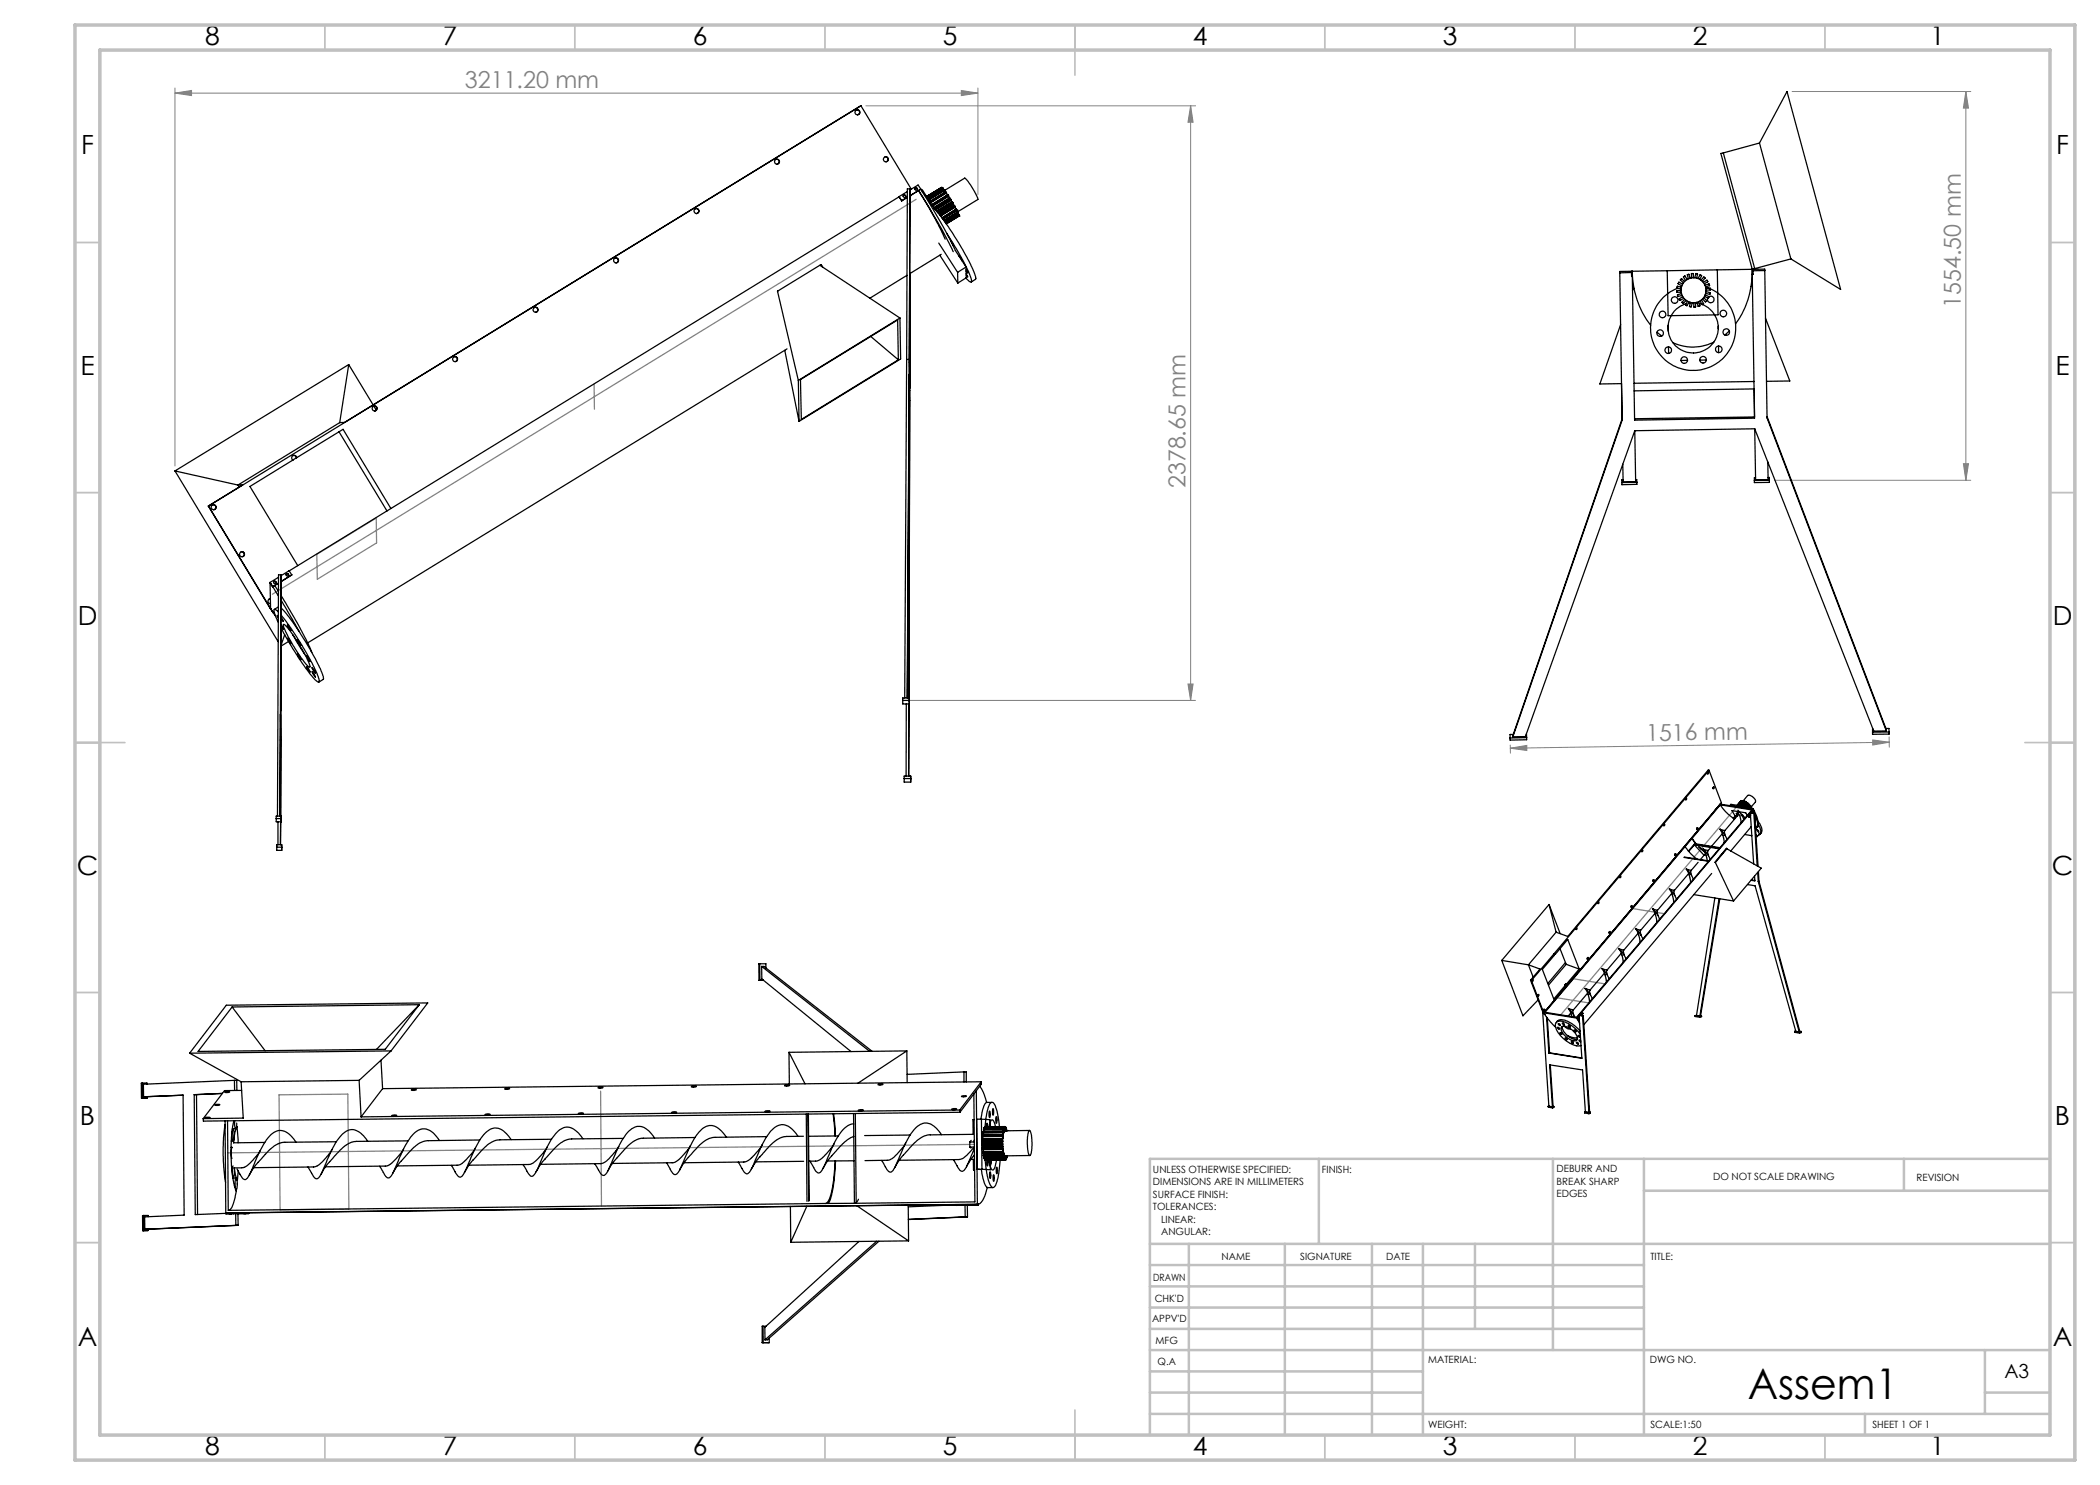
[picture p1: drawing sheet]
<svg xmlns="http://www.w3.org/2000/svg" width="420mm" height="297mm" viewBox="0 0 420 297" stroke-linecap="round" stroke-linejoin="round" font-family="sans-serif">
<g fill="none" stroke="#808080" stroke-width=".2">
<path d="M35 18.6l3.3-.5v1zM35 17.6v75.6M35 18.6h160.6M192.3 18.1l3.3 .5-3.3 .5zM195.6 17.6v21.3M358.4 18.3h35.8M393.2 18.3l.5 3.3h-1zM393.2 18.3v77.8M173.2 21.2h65.9M238.1 21.2v118.9M238.1 21.2l.5 3.2h-1zM354.9 96.1h39.3"/>
<path d="M392.7 92.7h1l-.5 3.4zM237.6 136.8h1l-.5 3.3zM181.5 140.1h57.6M302 149.6l3.4-.5v1zM302 149l.1 1.6M374.5 148l3.4 .4-3.4 .6zM377.8 147.4l.1 2M377.9 148.4l-75.9 1.2"/>
</g>
<g fill="none" stroke="#c0c0c0" stroke-width=".35">
<path d="M65 5v5M115 5v5M165 5v5M215 5v10M265 5v5M315 5v5M365 5v5M15 48.5h5M410 48.5h5M15 98.5h5M410 98.5h5M15 148.5h10"/>
<path d="M405 148.5h10M15 198.5h5M410 198.5h5M15 248.5h5M410 248.5h5M65 287v5M115 287v5M165 287v5M215 282v10M265 287v5M315 287v5M365 287v5"/>
</g>
<g fill="none" stroke="#c0c0c0" stroke-width=".5">
<path d="M263.8 231.8v17M310.6 231.8v38.2M328.8 231.8v55.2M328.8 238.2h81.2M380.8 231.8v6.4M410 231.8h-180v55.2M230 248.8h180M230 257.3h98.8M230 253h98.8M237.8 248.8v38.2M257 248.8v38.2M274.4 248.8v38.2"/>
<path d="M284.6 248.8v38.2M295 248.8v17M230 265.8h98.8M230 261.5h98.8M230 278.5h54.6M230 274.3h54.6M230 270h180M397 278.5h13M397 270v12.8M230 282.8h180M373 282.8v4.2"/>
</g>
<path d="M15 5h400v287h-400zM20 10h390v277h-390z" fill="none" stroke="#c0c0c0" stroke-width=".7"/>
<path d="M183.2 39.9l-128.7 78.9M118.8 76.9l.1 4.9M63.4 110.9l11.8-7.3 .1 5-11.8 7.2zM347.2 161.5l-35 41.4M314.7 195.8l6.3 1-3.2 3.8-6.4-1zM326.5 181.7l6.3 1M55.8 219l13.8-.2 .2 23-13.8 .2zM120.1 218.2l.2 23M194.9 228.9l-149.4 1.7" fill="none" stroke="#808080" stroke-width=".25"/>
<g fill="#808080">
<path d="M35 18.6l3.3-.5v1zM192.3 18.1l3.3 .5-3.3 .5z"/>
<path d="M302 149.6l3.4-.5v1zM374.5 148l3.4 .4-3.4 .6z"/>
<path d="M237.6 136.8h1l-.5 3.3zM238.1 21.2l.5 3.2h-1z"/>
<path d="M393.2 18.3l.5 3.3h-1zM392.7 92.7h1l-.5 3.4z"/>
</g>
<g fill="none" stroke="#000" stroke-width=".25">
<path d="M155.4 31.9a.5 .5 0 0 1 .4 .4 .5 .5 0 0 1-.4 .5M171.4 22a.49 .49 0 0 1 .5 .5 .49 .49 0 0 1-.4 .5M172.2 21.2l10 16.6M172.2 21.2l-130.5 80M172.2 21.2l-103.3 63.3h-1M177.1 31.4a.49 .49 0 0 1 .5 .4 .49 .49 0 0 1-.4 .5M179.8 39.4l-122 74.8M179.8 39.3l.5 .9M179.8 39.3v.1M180.7 39.3l.2-.3 .3 .3M181.5 38.3l-1.7 1M181.5 39.4l-1.2 .8"/>
<path d="M182 39.2h.1M182 37.8l-.6 101.8M182 37.8v1.4M182 37.8h-.5l-.6 101.8M183 37.8l.2-.2 .3 .2M184.1 37.8l5.3 8.9M184.1 37.8l-.5-.8-1.6 1M184.1 37.8l-2.1 1.4M184.1 37.8h.1M184.3 38.1l.2-.1 2.4 3.8M188.2 37.5h.1M188.2 37.5l-2.9 1.8"/>
<path d="M188.3 37.5h.1M188.3 37.5l-3 1.8M188.4 37.5v.1M188.4 37.5l-3.1 1.9M188.5 37.6h.1M188.5 37.6l-3.1 1.9M188.5 37.6l.1 .1M188.6 37.7h.1M188.6 37.7l-3.1 1.8M188.6 37.7l.1 .2M188.6 37.7l-3.1 1.9M188.8 37.9h.1"/>
<path d="M188.8 37.9l-3.2 1.9M188.8 37.9l.1 .1M188.9 38v.1M188.9 38l-3.2 1.9M188.9 38.1l4-2.5 1.2 1.4 1 1.7 .5 1.2-4.1 2.5M188.9 38.1l.2 .3M188.9 38.1l-3.1 1.9M189.2 38.4l-3.3 1.9M189.2 38.4l.1 .1M189.2 38.4l-3.2 1.9M189.3 38.5v.1M189.3 38.5l-3.2 2"/>
<path d="M189.3 38.6l.2 .4M189.3 38.6l-3.2 1.9M189.6 39l-3.2 1.9M189.6 39l.1 .2M189.6 39l-3.2 2M189.7 39.2h.1M189.7 39.2l.2 .4-3.2 1.9M189.7 39.2l-3.2 2M189.7 39.2l-3.2 1.9M190 39.7l-3.2 1.9M190 39.7l.2 .2M190 39.7l-3.2 2"/>
<path d="M190.2 39.9h.1M190.2 39.9l-3.2 2M190.2 39.9v.2l-3.1 1.9M344.7 30.6l-.5 .1 6.2 23.2M344.7 30.6l6.2 23.1M351.9 28.6l5.5-10.3 10.7 39.6-9.9-6.1M351.9 28.6l6.3 23.2M351.9 28.6l-7.2 2M123.2 51.6a.51 .51 0 0 1 .4 .5 .51 .51 0 0 1-.4 .5M139.2 41.7a.52 .52 0 0 1 .5 .5 .52 .52 0 0 1-.4 .5M155.5 58.2v.1M155.5 58.2l4.2 17.9"/>
<path d="M155.5 58.2l8.5-5.1 16 10.5M164 53.1l.3-.2 .2 .5M164.2 53l.2 .3M180.3 40.1v.1M181.4 55.1l-7.4 4.6M186.9 41.8l1.4 1.7 2.2 3.1 2 3.3 1.7 3.3a4.7 4.7 0 0 1 .9 2.7l-.9 .5M187.7 48.6l3.8 5.9M188 51l3.6 5.6M188.2 50.9l-6.3 3.8M189 47.8l-1.9-4-3.4-5.7 4.4 7.3 2.5 4.9M189.4 46.7l.7 1.5M189.4 46.7l2.2 3.7 1.9 3.5a4.2 4.2 0 0 1 .7 2.5l-.5-.2-.5-.6"/>
<path d="M190.1 48.2l.5 .8M190.5 40.4h.1M190.5 40.4l-3.2 1.8M190.5 40.4l-3.1 1.9M190.5 40.4l.1 .2M190.6 49l.5 1.1 2.1 3.3M190.6 40.6v.1M190.6 40.7l-3 1.9M190.6 40.6l-3 1.9M190.9 41.1v.1M190.9 41.1l-.2-.2-3 1.8M190.9 41.1l-3 1.8"/>
<path d="M190.9 41.2l.1 .2M190.9 41.2l-2.9 1.8M191 41.4l.2 .4M191 41.4h.1M191.1 41.4l-3 1.8M191.2 41.8h.1M191.2 41.8l-2.8 1.8M191.3 41.8l.1 .2M191.3 41.8l-2.9 1.8M191.3 42.1l.2 .3M191.4 42h.1M191.4 42l-2.8 1.8"/>
<path d="M191.5 42.4h.1M191.5 54.5l.1 2.1M191.5 42.4l-2.7 1.7M191.6 42.4v.2M191.6 42.4l-2.8 1.7M191.6 42.6l.1 .2M191.6 42.6h.1M191.7 42.6l-2.8 1.7M191.7 42.8v.1M191.7 42.8l-2.7 1.6M191.7 51.1l.7 1.1M191.7 42.9l.1 .1"/>
<path d="M191.7 43l.1 .1M191.7 42.9l-2.6 1.6M191.8 43.1h.1M191.8 43l-2.6 1.6M191.8 43l-2.7 1.6M191.8 43.1l-2.6 1.6M191.8 43.2h.1M191.8 43.1l-2.5 1.7 2.5-1.6M191.8 43.1v.1M193.2 54.7l.3 .7-.2-.4M193.2 53.9l.3 .7-.3-.4M193.2 53.4l-1.7 1.1"/>
<path d="M193.2 53.4l.1 2.2-1.7 1M324 54.6l.4 29.5-21.8 63.3M326.3 54.3h-2.3v.3M326.3 54.3v.9h.2M326.3 54.3h.2M326.3 54.5l-2.3 .1M326.5 54.3a17.8 17.8 0 0 0 3.6 10.7M326.5 54.3v.9M326.8 57.7h-.1l-.2 .4M333.4 54.1l-6.9 .2M335.5 57.6a8.5 8.5 0 0 0-3.7 13 8.5 8.5 0 0 0 13.5 .3 8.5 8.5 0 0 0-3.2-13.1M336.2 58.1h-.8v.4h.8"/>
<path d="M336.3 57.4l-.8-.1-.1 .2 .8 .3M336.3 58.7l-.8 .2 .1 .4 .8-.2M336.3 57.4h-.1M336.5 56.8l-.7-.4-.2 .3 .8 .5M336.6 59.3l-.8 .5 .2 .3 .8-.4M336.9 56.3l-.6-.6-.2 .2 .6 .7M337 59.9l-.6 .5 .2 .3 .7-.6M337.4 55.9l-.4-.7-.3 .1 .4 .8M338 55.7l-.2-.8h-.3l.2 .9M338.7 55.6v-.9h-.4v.9M338.9 55.6l.3-.9 .3 .1-.2 .8M339.6 55.7l.5-.7 .2 .2-.4 .7"/>
<path d="M340.2 56l.6-.6 .2 .3-.6 .6M340.6 56.5l.8-.4 .2 .2-.7 .5M340.7 59.5l.6 .7-.2 .2-.6-.6M340.9 59.3l.7 .4 .2-.4M341 57l.8-.2 .1 .3-.8 .3M341 58.9l.8 .4M341.1 57.4l.7 .2M341.2 57.6h.9v.4h-.9M341.2 58.3l.9 .3-.2 .3-.8-.2M341.8 59.4a.66 .66 0 0 1 1 .3 .66 .66 0 0 1-.6 .8 .66 .66 0 0 1-.6-.8M343.5 54l.1 9-10 .1-.2-9M343.5 54l-10.1 .1"/>
<path d="M350.2 57.3h.3M350.4 53.9a17.6 17.6 0 0 1-3.3 10.9M350.4 53.9l-6.9 .1M350.4 53.9h.2M350.4 53.9v1M350.4 54.9l.5 28.7-24 .4-.4-28.8M350.6 53.9v1h-.2M350.6 53.9l2.4-.1v.3M350.9 53.7l-.5 .2M353 54.1h-2.4M353 54.1l.4 29.5 23.9 62.6M358.2 51.8l-7.3 1.9"/>
<path d="M69.7 72.9l-34.7 21.3M69.7 72.9l-1.8 11.6M69.7 72.9l4.9 8.1M91 71.3a.5 .5 0 0 1 .4 .5 .5 .5 0 0 1-.4 .5M107.1 61.5a.49 .49 0 0 1 .5 .4 .49 .49 0 0 1-.5 .5M157 70.1l2.8 14.2M157.4 69.8l-95.9 58.8M159.7 76.1l.1 8.2M160.1 75.9l19.4-11.9 .2 8-19.4 11.9zM174.2 67.3l5.5 4.7M180 63.6l.1 8.2-20.3 12.5M180 63.6l-20.3 12.5"/>
<path d="M181.3 71.9h.6M181.9 72.4l.1 5.2 .1-22.9-.2 86.1h-1.3v-1.2h1.3M181.9 74.9v5.1h-.1M324.1 64.9l-4.1 11.9 4.3-.1 .1 7.1-21.8 63.6M326.8 78.2l24-.4 .1 5.6-24 .3M331.4 66.4l1 .8M333.6 65l.1 1.2M333.7 69.4v1.3M337.2 60.7a5 5 0 0 0-2.8 7.7 5 5 0 0 0 8.1 .3 5 5 0 0 0-2-7.8M337.5 60.3l-.4 .7 .3 .1 .4-.7M337.5 72.1h-1.3M338.1 60.6h-.4"/>
<path d="M338.1 60.5l-.2 .8 .3 .1 .3-.9 .1 .1M338.7 60.6l.1 .8h.3v-.9l.3 .1M339.7 60.3l.2 .9-.3 .1-.2-.8M339.8 60.7l.6 .2M340 60.2l.4 .7M340.3 60l.4 .7-.2 .2M340.4 60.9h.1M341.3 72h-1.3M342.8 68.4a9.3 9.3 0 0 1-8.2 .1M343.6 65.2v.6M343.7 69.2v1.3M345.9 66.2l-.9 .8"/>
<path d="M350.8 76.3l-24 .4M353.1 63.6l4.9 12.6-4.7 .1M35 94.2l20.6 34.1M35 94.2l12.6 2.8M47.6 97h.9l-6.8 4.2M47.6 97l.2 .4M58.8 91.1l.3 .1 .2 .4M59.3 91.6l-.7 .4M59.3 91.5a.5 .5 0 0 0-.7-.4 .5 .5 0 0 0 0 .9l-8.6 5.3 9.5 15.8M59.3 91.5l9.3-5.6 9.6 15.8M59.3 91.5v.1M67.8 86.4l9.6 15.8"/>
<path d="M67.9 84.5l-20.3 12.5M74.8 81.2l.4 .8M74.9 81.2a.5 .5 0 0 1 .5 .5 .5 .5 0 0 1-.5 .5M324.6 96h-.3l.1 .5M327 86.1l-21.9 61.2-2.5 .1M327 86.1l.1 10.2-2.5 .1v-3.6M327.1 95.9h.2l.1 .5M327.4 96.4l-3 .1M327.4 96.4v.5h-3v-.4M350.9 85.8l23.9 60.4h2.5M350.9 85.8l-23.9 .3M350.9 85.8l.2 10.2 2.5-.1v-3.5"/>
<path d="M353.4 83.3l23.9 62.6v.3M353.6 95.5h.3v1h-3v-.9h.2M353.9 96.1h-3M41.7 101.2h.1M41.7 101.2l12.4 20.5M42.7 101a.49 .49 0 0 1 .5 .4 .49 .49 0 0 1-.5 .5M48.4 110.3a.49 .49 0 0 1 .5 .5 .49 .49 0 0 1-.5 .5M54 116.5l1.7 2.7M54 116.5l.1 5.2M54 116.5l.5 .8M54 116.5h.1M54 119.7h.1a.51 .51 0 0 0-.5 .5 .51 .51 0 0 0 .5 .6"/>
<path d="M54.5 117.3v.1M55 117.1l.7 1.1M55.2 116.5a.25 .25 0 0 0-.3-.2 .25 .25 0 0 0-.2 .2M55.7 116.6l-1.2 .7M55.7 116.7l-1.2 .7M55.7 115.5l-1.7 1M56.2 119.1l3.8 6.5 2.4 4.9M56.2 115h-.5l-.2 48.2M56.2 115l-.2 48.2 .1-20.4 .1 5.2M56.2 115v1.3l2.1-1.3M57.2 115l.2-.2 .3 .2M58.3 115l-.5-.8-1.6 .9"/>
<path d="M58.3 115h.1M54.1 121.7l1 1.6M54.1 121.7l.5 .8M54.1 121.7l.5 .9M54.6 122.5h.1M54.6 122.6h.1M54.6 122.5v.1M55.7 122.4l-.8-.5a3.4 3.4 0 0 0 .7 2.4v.2M55.7 123.3l-.3-.2 .3 .5M55.7 121.4l-.8 .5M56.1 137l.1 5.1M56.2 121.6l1.6 1.8 2 2.9"/>
<path d="M56.2 122.9l1.6 2.2 2.6 4 2.5 4.6a4.7 4.7 0 0 1 .9 2.7 4.2 4.2 0 0 1-2-1.9l-3.2-4.6-2.4-4.4M56.2 124.9l.5 .9-.5-.7M56.2 123.4l.5 .9-.5-.7M56.2 120l3.6 6.3M56.3 125.7l-.2 37.5 .1-15.2M56.7 124.9a7.3 7.3 0 0 1 2.4 2.8l2.1 3.7 .6 1.1 .2 .9a3.3 3.3 0 0 1-1.6-1.7l-2.8-4.3-.8-1.9zM56.9 126.9l-.6 2M57.5 125l.7 1.1zM57.5 127.6l.7 1.1zM57.7 128.3l-1.4 .9M58.6 126.9l2.4 3.9M59.4 127.9l.7 1.2z"/>
<path d="M59.5 130.8l.5 .6 .2 .5zM59.8 126.3l2.2 3.6 1.8 3.3a4.8 4.8 0 0 1 .8 2.7l-.8 .5M61.3 131.1l.7 1.2zM61.3 133.3l.7 1.1zM62.4 133.5l.7 1.1zM62.4 134.3l.7 1.1zM56.1 148h.1M180.6 140.1h1.3M180.8 155.2h1.3v1.2h-1.3zM180.8 155.7h1.3M181.3 140.8l-.1 14.4M181.7 155.2l.1-14.4v14.4"/>
<path d="M302.6 146.9h-.6v1.1h3.3v-.5M305.3 146.8v.7M305.3 147.5l-3.3 .1M337.2 159.7l-.1 .2M341.6 154.5l-.1 .2M341.8 154.1l2.5 6.4-35.5 42.1M341.8 154.1l-35.5 42M341.8 154.1l-.2-.1-28.1 33.3-2.3-.9M342.7 157.4l-.1 .3M374.5 145.7v1.2l3.3-.1v-.4M377.2 145.7h.6v.7M377.8 146.4h-3.3"/>
<path d="M55.2 163.2h1v1.2h-1zM55.2 163.7h1M55.4 168.9h.9v1.2h-.9zM55.4 169.4h.9M55.6 164.4v4.5M56.1 164.4v4.5M324 175.2l-.1 .3M328.4 170l-.1 .3M330.7 176l-.1 .2M332.8 164.8l-.1 .3M333.9 177.8l.6 1.1 .3 1.6M333.9 177.8l1 .2"/>
<path d="M333.9 177.8l.9 1.1 .5 .9M334.4 178.7l-3 3.5 .2 .9M335.1 170.8l-.1 .2M336.8 171.5l4.9 .8M336.9 171.4l4.9 .8M337 169.3l1.3 1.6 1.1 .9M337.3 173.8l.5 1 .3 1.7M337.3 173.8l.9 .3M337.3 173.8l.8 .9 .6 1.2M337.7 174.7l-2.9 3.4 .2 1M338.4 167.7l.9 1.1M338.4 167.7l-1.4 1.6"/>
<path d="M338.4 167.7l.6 1M338.8 178.9l7.9 1.3M338.8 168.9l.1 .1M338.9 169l1.9 2.1M338.9 169l4.9 .8M338.9 168.8l5 .8M338.9 169l-1.2 1.3M338.9 168.7l5.1 .8M339 168.7l.1 .1M339 168.7l-1.3 1.5M339.4 165.6l-.1 .2M339.6 172.5l-1.5 1.7 .2 .9"/>
<path d="M339.7 169.4l1.3 1M339.9 169.4l1 .8M340.6 169.8l.5 .9 .4 1.4M340.6 169.8l1 .3M340.6 169.8l.9 1 .6 1.1M341.1 170.7l-1 1.2M342.1 169.6l-.6 .7 .2 .8M342.3 174.7l-25.5 30.3M343 172.5h.1M343 179.6l-3.7 23.5 .7 .1M343.1 172.5l3.6 7.7M343.8 179.7l-3.8 23.5"/>
<path d="M344 179.8l-3.9 23.4M344 165.8l.6 1.1 .2 1.7M344 165.8l1 .3M344 165.8l.8 1 .6 1.1M344 160.8l-.1 .2M344 160.8l6.7 1.1M344 160.8l-1 1.3M344.1 161l.8 1.2 1.8 1.5M344.1 161l-5.7 6.7M344.1 161l6.3 1-35.1 41.5-6.3-1 28-33.2M344.5 166.7l-2.2 2.6M345.2 169.8l-2.2 2.6"/>
<path d="M345.3 169.8h.1M345.4 169.8l-2.3 2.7M345.4 169.8l6.8 3.8-5.5 6.6M345.4 169.8l-.1-.2-1.3 1.7M346.2 160.9l2.7 .4-.2 .3-2.7-.5zM346.7 163.6l.2 .3M346.7 163.6l.4 .1M347 163.2l.4 .1M347 163.2l-.3 .4M347.3 162.7l.2 .5-2.6 3 .2 .9M347.3 162.7l.3-.4-1.2-.2 .6 1.1M347.3 162.7l.3 .1"/>
<path d="M347.6 162.8l.2 .4M347.6 162l.8 1.2 .4 .7M347.8 162.5l-.2 .3M347.9 163l.3 1.6M348 162.4l1.1 .2 .4 .5M348.1 160.3h.1M348.1 160.3l-.6 .7M348.2 160.2h.1M348.2 160.2l-.7 .8 .8-.8M348.3 160.2h.1M348.3 162.8l.1 .3M348.3 160.2l-.7 .9"/>
<path d="M348.4 160.2h.1M348.4 163.1h.1M348.4 163.1v.1M348.4 163.1l.6 .5M348.4 160.2l-.8 .9M348.6 160.2h.1M348.6 160.2l-.8 .9M348.7 160.2l1-1.2 .3 .1 .7 .4a.86 .86 0 0 1 .4 .9l-1 1.1M348.7 160.2h.1M348.7 160.2l.1 .1M348.7 160.2l-.8 .9 .8-.9M348.8 160.2h.1"/>
<path d="M348.8 160.2l-.7 .9M348.8 160.2l.1 .1M348.9 160.3h.1M348.9 160.3l-.7 .8M348.9 161.3l.2 .3M348.9 166.9l1.5 .2M348.9 163.5h.2M348.9 160.3l.1 .2M348.9 160.3l-.7 .9M349.1 160.4h.1M349.1 160.4l-.7 .8M349.2 160.4h.1"/>
<path d="M349.2 160.4l-.5 .9M349.2 160.4l-.7 .8M349.4 160.5h.1M349.4 160.5l-.6 .8M349.4 160.5l.1 .1M349.5 160.6v.1M349.5 160.7l-.5 .6M349.5 176.9l1.5 .3 8.2 29.1M349.5 160.6l-.6 .7M349.5 160.7l-.6 .6M349.5 160.9l.1-.1-.6 .6zM349.6 163.1l.2 .3"/>
<path d="M349.6 163.1h.1M349.6 160.8h.1M349.7 160.8v.1M349.7 160.8l-.6 .7M349.7 160.9h.1M349.7 160.9l-.6 .7M349.9 161h.1M349.9 161l-.7 .6M349.9 161l.1 .1M349.9 161.3h.2M349.9 161l-.5 .7M349.9 161l-.6 .7"/>
<path d="M350 161.1h.1M350 162.9l-.1 .2M350 161.1l-.5 .6M350.1 161.3h.1M350.1 161.5h.1M350.1 161.3l-.4 .4M350.1 161.3v.1M350.1 163.1l.6 9.7M350.1 162.6v.4l-.3 .4M350.1 162.6l.7 .1M350.1 162.6h.8M350.1 162.6l-.5 .5"/>
<path d="M350.1 161.4h.1M350.1 161.4l-.3 .3M350.2 161.5h.1M350.2 161.7h.1M350.2 161.5l-.2 .2M350.2 161.5v.1M350.2 161.5l-.2 .3M350.2 161.6h.1M350.2 161.6l-.1 .2M350.2 161.7v.1M350.3 165.4l-4.2 4.8M350.3 176l.6 .1"/>
<path d="M350.6 162.1v.2M350.7 161.9l-35.4 41.7M350.7 161.9l-1.1 1.2M350.7 161.9h.1M350.7 161.9l-.6 .7M350.7 161.9l.2 .3-.4 .4M350.7 162.3l.2 .3zM350.8 162.7l.6 10.5M350.8 162.2l.6 1.2 .2 .9v.5M350.9 162.7a1.89 1.89 0 0 1 .1 1.7M350.9 162.7l.4 .9a1.86 1.86 0 0 1-.2 2.1M350.9 175.3l.1 .9-.8-.1"/>
<path d="M350.9 162.6l-.1 .1M350.9 162.6l.7 10.7M351.2 165.6l.7 1.2-.5 .5M351.2 166.9l.2 .4M351.2 167.3h.2M351.4 166a.21 .21 0 0 1 .3 .1 .21 .21 0 0 1-.1 .2M351.4 165.4l-.2 .2M351.5 165.2l-.1 .2M351.5 165.2l.1 .2h-.2M351.5 174.5l.1 1.8M351.6 164.8l-.1 .4M351.6 164.8l.2 .3a1.39 1.39 0 0 1 0 1.9l-.2 .1"/>
<path d="M351.6 164.2l.3 .5a1.86 1.86 0 0 1 .3 1.9l-.2 .3M351.6 176.3l8.2 30.1M351.7 174.3l.1 1.9M351.8 176.2l-.2 .1M351.8 176.2l8.2 30.1-.2 .1M151.9 192.8l.1 3.2M152 196h.6l-.8 .1M152 196l-.2 .1M152.3 193.3l.1 2.5 17.8 14.5M152.3 193.3l21.7 17M152.3 193.3h.5l21.6 17M153.2 193.6v-.8h-1.4v3.3"/>
<path d="M300.4 192.1l4.2 11.1 3-3.2M300.4 192.1l5.3 .9M305.7 193l.9 2.4M305.7 193l2.3 .8-1.9 2.2M306.1 196l.2 .1M306.1 196l2.5 6.5 .2 .1M306.3 196.1l2.5 6.5M306.5 196l-.1 .2M307.6 198.9l-.1 .3M309.8 180.9l-9.4 11.2M309.8 180.9l1.4 5.5M309.8 180.9l2.2 5.8"/>
<path d="M310.9 190.8h.1M310.9 190.8l.1 .1M310.9 190.8l-.1 .1M311 190.9a.16 .16 0 0 0-.2-.1 .16 .16 0 0 0 0 .3l-2.3 2.8 2.3 5.9 2.3-2.8M311 190.9l2.5-3 2.3 5.9M311.2 186.4l-5.5 6.6M312 189.7l1.2 3.2M312.9 197h.2M313.1 192.5l-3.5 4.2M313.2 196.7l-.3 .3M313.2 196.7l.1 .1M313.2 192.9l2.6 .9"/>
<path d="M313.2 192.9l-3.5 4.1M313.3 196.8l-.2 .2M315.2 185.6v.2M315.8 193.8l-2.5 3M317 197.7l1.1 .3M317.5 191.5l-.1 .3M317.5 198.6l-2.9 3.5 .1 .9M318.5 199.8l-.6-1.1-.9-1 .6 1.1 .3 1.6M319.7 180.4l-.2 .3M320.4 193.7l1 .3M320.9 194.6l-3 3.5 .2 .9M321 195l-.6-1.3 .9 1 .5 1.1"/>
<path d="M321 194.9l.3 1.5M321.9 186.3l-.1 .3M323.8 189.7l1 .3M324.3 190.6l-3 3.5 .2 .9M325.2 191.8l-.7-1.3-.7-.8 .5 1.1 .3 1.6M326.3 181.1l-.1 .3M326.3 181.1a.17 .17 0 0 1 .1 .2 .17 .17 0 0 1-.2 .1zM327.1 185.8l.6 1.1 .3 1.6M327.1 185.8l.9 1 .6 1M327.2 185.7l1 .3M327.6 186.7l-2.9 3.4 .1 1M330.5 181.8l.6 1 .3 1.7"/>
<path d="M330.5 181.8l1 .2M330.5 181.8l1 1.1 .4 .9M331 182.7l-3 3.5 .2 .9M28.5 216.6h-.2v3M28.5 216.6v3M28.5 219.6h-.2M28.5 219.6h.9M28.5 216.6h.9v.2M28.7 219.4l7.9-.4 .2 24-7.9 .4 .1 2.4M28.7 219.4h.5M29.4 219.6h-1.1M29.4 219.4v.2"/>
<path d="M37.9 210.6l10.3 5.8M38.8 218.9h.5l.2 24M38.8 218.9l.3 24 6.1-.2M44.5 218.7l-5.7 .2M44.9 218.4l.7-.1 .3 .1-.3 .1zM46.4 201.4l6.6 8.7M46.9 216.1v2M46.9 216.1l-18.2 .7v2.6M46.9 216.1h.4l.1 2M48.2 216.4l.4 7.2-8 .1M48.3 218.1h-3.4l-4.3 5.6M71.8 216.1l-23.6 .3"/>
<path d="M71.8 216.1l.4 7.3M76.2 212.1l.3 5.6M76.5 217.7l-4.3 5.7M78.2 210.2l7.3-9.6-40.2 .4-7.4 9.6M78.2 210.2l-40.3 .4M78.2 210.2l-6.4 5.9M82.3 218l.4-.2 .6 .1-.4 .2zM83.9 200.9l-6.9 9-37.4 .4 6.8-8.9M83.9 200.9l-37.5 .5M83.9 200.9l-8.6 9M101 217.7h.9l-.4 .2-.5-.1zM119.6 217.5l.9-.1a.74 .74 0 0 1-.9 .2z"/>
<path d="M138.3 217.3l.9-.1a.74 .74 0 0 1-.9 .2zM157 217.1h.9l-.6 .1zM157.8 210.5l3.2 6.3M157.8 210.5l.1 6.3M175.6 216.9l1-.1-.3 .2zM181.4 210.2l-9.8 6.4M181.4 210.2v6.3M181.4 210.2l-23.6 .3M192.3 219.2h1l-.3 .2zM192.8 214.4l-11.4 .5M192.8 214.4v2M192.8 214.4h.5v2"/>
<path d="M194.8 218.8l.2 21.6-24.1 .3M195.3 218.2l.2 22.7M195.9 217.3a7.1 7.1 0 0 1 1.4 3.2M196.3 216.4l-119.8 1.3M196.3 216.4l-4.4 5.6M196.3 216.4v.4l-4.3 5.7M308.5 202.4l1.3 18.9 .7 .1M308.7 202.6h.1M308.7 202h.1M308.7 202.6l.2 .3M308.8 202.6l.9 1.3 1.4 1.5M308.8 201.9l-.1 .2"/>
<path d="M308.8 201.9h.1M308.8 202.6l6.5 1M308.8 202.6l.1 .3M308.9 202.5l-.1 .1M308.9 202.8v.1M309.3 203.4l.5 7.2M309.5 203.6l.4 7M309.9 210.6h-.1M309.9 210.6l6.5 1M310.1 213l.5 8.3M311.3 204.5l.2-.3a2.44 2.44 0 0 1 2.7 .4l.9 .7 .9 .9M311.5 205.5h.1a.19 .19 0 0 1 .2 .1 .19 .19 0 0 1-.1 .2z"/>
<path d="M311.6 204.7h.2a.19 .19 0 0 1 .2 .2 .19 .19 0 0 1-.1 .2zM312 206.5h.1a.21 .21 0 0 1 .2 .1 .21 .21 0 0 1 0 .3l-.3-.2zM312.3 205.5a1.66 1.66 0 0 1 2.1 .4l.6 .7a1.15 1.15 0 0 1 .3 1.5 2.66 2.66 0 0 1-2.7-1.4 1.23 1.23 0 0 1-.3-1.2zM312.5 204.6h.1a.18 .18 0 0 1 .2 .1 .18 .18 0 0 1-.1 .2zM312.5 205.3l.2 .9 .8 .9M312.8 205.2l.8 .6h.5M313 207.6h.2a.18 .18 0 0 1 .2 .1 .18 .18 0 0 1-.1 .2zM313.5 207.1a3 3 0 0 0 2 .4M313.5 207.1l.5 .4a1.69 1.69 0 0 0 1.5 .4M313.7 205.1h.1a.18 .18 0 0 1 .2 .1 .18 .18 0 0 1-.1 .2zM313.7 201.7l.4 .6 .3 1M313.7 201.7l1 .3"/>
<path d="M313.7 201.7l.8 .9 .5 .8M314.1 202.6l-.4 .6M314.3 208.3a.23 .23 0 0 1 .3 .1 .23 .23 0 0 1-.1 .3zM314.8 206h.2a.19 .19 0 0 1 .2 .1 .19 .19 0 0 1-.1 .2zM315.3 208.5h.1a.18 .18 0 0 1 .3 .1 .18 .18 0 0 1-.2 .2zM315.3 203.6l.6 1.1M315.3 203.6l.3 .3M315.5 203.9h.1M315.6 207.1l.5 .2a.24 .24 0 0 1-.4 .1 .24 .24 0 0 1-.1-.3zM315.7 203.8l.2 .5M315.7 203.4l-.1 .3M315.8 203.1l.7 .1"/>
<path d="M315.8 203.1l.9 .1M315.8 203.6l.6 8.1-6.6-1.1M315.8 203.1l.1 .4-.3 .4M315.8 203.1l-.5 .5M316.1 206.9l-1.6-1.6-1.1-.7a1.77 1.77 0 0 0-2.3 0 3.1 3.1 0 0 0 1.4 2.9l.8 .7 .9 .5a2.44 2.44 0 0 0 2 .4M316.2 208.2l-.1-.1a.17 .17 0 0 0-.2-.2 .17 .17 0 0 0-.1 .2 .17 .17 0 0 0 .1 .2l.3 .1M316.3 202.6v.2M316.4 202.4l-1.1 1.2M316.4 202.4l-.6 .7M316.4 202.4l.2 .3-.3 .4M316.5 203.2l1.3 19.3M316.7 203.2h-.2"/>
<path d="M316.7 203.2l1.2 19.3h-.1M339 203.1l.9 .2M339 203.1v.2l.9 .1M339.3 203.1h-.3M339.9 203.3v.1M340.1 203.2h-.1M340.1 203.1l.2 .1M340.3 203.2l-.4 .1M340.3 203.2v.1l-.4 .1M359 206.3v.2l.9 .1M359 206.3l.9 .1M359.1 206.2l-.1 .1"/>
<path d="M359.2 206.3l.6 .1M359.9 206.4v.2M360 206.3h.3M360.3 206.3l-.4 .1M360.3 206.3v.2l-.4 .1M41 223.6l1-.1-.3 .2zM43 221l1-.1-.3 .2zM45 224.9l-.3 2.7-.1 3.4 .1 2.3 .4 3.2M45 224.2l.2 18.4M45.5 224.2l.1 17.9 125.3-1.4M46.2 229.5h.2l-.2 .5 .2 1.7M46.2 228.2h.4"/>
<path d="M46.5 225.9h.1M46.5 225.8h.6M46.5 225.9l.2 .2 .1 .9-.2 1.2a3.3 3.3 0 0 1-.1-2.3zM46.5 235.4h.2M46.6 235.6h.6M46.6 233.2l-.1 1.3 .2 .9 .2-.6-.1-1.2M46.8 224.2l-.5 3.3v5.2a16.8 16.8 0 0 0 .9 5.5 6.8 6.8 0 0 1-1.3 3.8l-.2 .1M46.8 233.6l.3 1.3 .4 1.2M46.9 224.2v.1a1.98 1.98 0 0 0 .3 1.5l.1-1.2M47.1 237.9h.1M47.2 235.7v-.1a2.78 2.78 0 0 1 0 2.3l-.2-.8zM47.3 225.4h.1"/>
<path d="M47.4 225.4l.2 3.2M47.4 225.4a7 7 0 0 0-.7 3.2M47.4 236.1h.1M47.6 234.2l-.1 1.9M52 230.1l-.4 .8-.9 1-1.4 1.3-.7 .3-1.8 .1M53 228.5l-6.2 .1M59.2 228.4a4.2 4.2 0 0 0-3.3-2.3 4.6 4.6 0 0 0-3.1 2.6l-1 2a24.2 24.2 0 0 1-2.4 5 .63 .63 0 0 1-.7 .2 .63 .63 0 0 1-.4-.6l-.9-1.5M65.8 230.9l-1.9 2-1.1 .5-12 .1M66.4 229.9l-.6 1M67.3 228.3l-10.6 .2-.8 .1-1 .6-1.3 1.1-2.6 2.8-1.2 1.9M73.6 228.3a3.9 3.9 0 0 0-3.6-2.3 6.4 6.4 0 0 0-3.4 3.6l-.6 1.2a21.3 21.3 0 0 1-2.4 4.9 .65 .65 0 0 1-.9-.5l-1.1-1.8M78.4 223.1h.9l-.3 .1h-.5z"/>
<path d="M80.7 229.8l-.5 .9-1.8 1.9-1 .6-12.3 .2M81.6 228.2l-10.4 .1-.9 .2-1.3 .7-1.1 1-2.5 2.7-1.2 2M87.9 228.1l-.1-.1a3.9 3.9 0 0 0-3.3-2.2 4.9 4.9 0 0 0-3.1 2.7l-1.2 2.5a17.6 17.6 0 0 1-2.3 4.5 1.21 1.21 0 0 1-1.2-1l-.7-1.2M95.1 229.6l-.5 .8-1.4 1.5-.9 .9-.6 .2-12.3 .2M96 228l-10.3 .1a6.3 6.3 0 0 0-4.2 2.8l-1.8 1.9-1.2 1.9M97 222.9l.7-.1 .3 .1-.8 .1zM102.2 227.9a4.1 4.1 0 0 0-3.4-2.3 5.6 5.6 0 0 0-3.4 3.4l-2.4 5.3a1.4 1.4 0 0 1-1.1 1.1l-.6-.6-1-1.7M109.4 229.4l-.8 1.2a5.3 5.3 0 0 1-2.8 2.3l-12 .1M110.3 227.9l-10.3 .1a6.5 6.5 0 0 0-4.2 2.7l-1.8 2-1.1 1.8M115.7 222.7l1-.1-.5 .2zM116.6 227.7a4 4 0 0 0-3.6-2.2 6.3 6.3 0 0 0-3.4 3.6l-.6 1.3a18.4 18.4 0 0 1-2.4 4.8 .63 .63 0 0 1-.9-.5l-1.1-1.8M123.8 229.3l-1.4 1.7a3.5 3.5 0 0 1-2.3 1.7l-12 .2"/>
<path d="M124.6 227.7l-10.4 .1-1.2 .3-1 .6-1.3 1.2-2.2 2.5-1.3 1.9M130.9 227.6l-.1-.1a4 4 0 0 0-3.4-2.2 5.1 5.1 0 0 0-3 2.8l-2.8 6a1.05 1.05 0 0 1-1.2 .9l-1.4-2.3M134.3 222.5l.4-.1h.6l-.5 .2zM138.1 229.1l-.3 .6-1.3 1.5-.8 .8-1 .5-12.2 .2M139 227.5l-11.2 .2-1.1 .6-1.6 1.3-2.5 2.9-1 1.7M145.3 227.4a4.2 4.2 0 0 0-3.4-2.3 6.1 6.1 0 0 0-3.7 3.9l-.6 1.2a17.2 17.2 0 0 1-2.3 4.6 .7 .7 0 0 1-1-.5l-1-1.7M152.4 228.9l-.5 1-1.6 1.7a2.32 2.32 0 0 1-1.5 .8l-12 .1M153 222.2h1l-.6 .2zM153.4 227.3l-10.7 .2-.8 .2-1 .5-1.2 1-2.5 2.9-1.3 1.9M159.6 227.3l-.1-.3a3.6 3.6 0 0 0-3.5-2 6.1 6.1 0 0 0-3.4 3.7l-.6 1.2a17.5 17.5 0 0 1-2.4 4.8 .81 .81 0 0 1-1-.7l-.9-1.6M160.7 227.3h-3.9l-1.4 .7-1.6 1.3-2 2.2-1.6 2.4M160.7 232.3l-9.5 .1"/>
<path d="M161.3 222.8l.1 17.5M161.6 222.8l.1 17.5M161.7 222.8l.1 17.3M166.6 222.8l.4 4.4M166.7 222.8l.4 4.4M166.8 228.8l-1.6 2.1-1.2 1-.7 .3h-1.6M167 232.2l-.1 2.4a13 13 0 0 1-1.4 5.8l-.4 .3M167.1 232.2l-.2 2.7a16 16 0 0 1-1.2 5.8M167.7 227.2l-6 .1M170.7 222.7l.2 18M170.7 224.8a4.1 4.1 0 0 0-3.1 2.5l-1.2 2.3a21.2 21.2 0 0 1-2.4 4.9 .94 .94 0 0 1-1.2-.8l-.8-1.5M170.8 227.3l-1.3 .7-1.4 1.2-2.2 2.5-1.3 2"/>
<path d="M170.8 232.2h-5.3M171.1 222.7l.1 17.8M171.7 222h.9l-.2 .1zM171.7 239.9l-.3 .4-.4 .3M181.1 228.6l-.4 .8-1 1.1a3.2 3.2 0 0 1-2.3 1.6h-4.4M182 227l-9.1 .1M188.3 226.9a4 4 0 0 0-3.4-2.3 5.8 5.8 0 0 0-3.5 3.5l-.6 1.2a24.2 24.2 0 0 1-2.4 5 .82 .82 0 0 1-1.2-.7l-.8-1.5M190.3 221.8h1l-.3 .1zM191.9 222l.1 .5M191.9 222l-119.7 1.4M192 222.5l-151.3 1.7-.1-.5M194 229.4h.9"/>
<path d="M194 228.4v1M194 229.4l.2 .2M194.2 231.9h.5v2.1h.2M194.2 228.1l-.2 .3M194.7 229.6a5.5 5.5 0 0 1-2.9 2.3l-12 .2M194.8 228.1h.1M194.8 223.9h-.2v3l-8.5 .1a5.3 5.3 0 0 0-3.9 2.3l-2.1 2.3-1.2 1.9M194.9 231l-1.6 2.4M194.9 229.7a15.5 15.5 0 0 1-2.2 4.5 .69 .69 0 0 1-1-.5l-1-1.8M194.9 228.4h-.9M195.4 233.9h1M195.4 233.9h.6"/>
<path d="M196.3 233.9a6.9 6.9 0 0 0 1.1 3.6M196.3 223.8l.1 10.1M196.3 223.8l1.7 .1v1.5M196.3 223.8h-1l.1 10.1M196.5 229h.1v.3M196.5 229h.1M196.5 228.1v.1M196.5 227.9v.2M196.5 228.7v.3M196.5 228.2l.1 .2M196.5 229.5v.1M196.5 229.8h3.9"/>
<path d="M196.5 227.3h.1M196.5 229.6v.2M196.5 227.3l.1 .4M196.5 227v.3M196.6 230.3v.1M196.6 230.4v.2h3.9M196.6 226.5v.1M196.6 226.3v.2M196.6 226.6l.1 .4M196.6 228.4v.3M196.6 227.7v.1M196.6 229.3l-.1 .2"/>
<path d="M196.7 229.9h.1M196.7 231v.1M196.7 231.1v.2M196.7 231.3h.1M196.7 225.9v.1M196.7 229.9l-.1 .4M196.7 226v.3M196.7 225.8h.1M196.7 230.6v.4M196.7 225.8v.1M196.8 231.6h.1M196.8 231.6l.1 .1"/>
<path d="M196.9 231.7h.1M196.9 225.5v.1M196.9 231.3l-.1 .3M196.9 225.6v.2M196.9 225.5h.1M197 231.9h.1M197 231.7v.2M197 231.9v.1M197 225.4h.1M197 225.4v.1M197 232h.1M197 232l.1 .7a10.2 10.2 0 0 0 1.2 4.7 .59 .59 0 0 0 .7 0 .59 .59 0 0 0 .2-.6l.1-.2a17 17 0 0 0 .7-4.6"/>
<path d="M197.1 232v.1M197.1 232.1h.1M197.3 225.4l.1-.8 .1 .8M197.3 220.5a5.2 5.2 0 0 0-1.1 3.3M197.3 220.5h1.1M197.4 232.1v1.1l.2-.3v-.8M197.4 237.5a4.7 4.7 0 0 1-1.6 3.3l-.3 .1M197.4 237.5h1.2M197.8 232.1l.3 1.4 .2 .4 .3 .1a2.61 2.61 0 0 0 .7-1.9M197.9 222.2l.1 .5-.1 .8-.1-.3zM198 234.4l.2 .4-.2 .9-.1-.4zM198 224.8v.2"/>
<path d="M198 225l.1 .3M198 225v.4M198 232.1l.1 1.9-1.7-.1M198.1 233.1l-.1 .1M198.2 232.1l-.1 1M198.3 232.1l-.2 1M198.6 221.8l.1 .2-.1 1-.1-.2zM198.7 234.9l.2 .5-.1 .9-.2-.4zM199.1 225.3l-.3-1a.36 .36 0 0 0-.5-.3 .36 .36 0 0 0-.3 .4l-.2 1M199.2 223.3l.2 .5-.1 .8-.2-.4zM199.4 233.4l.1 .7-.1 .6-.2-.2zM199.9 225.3a9.7 9.7 0 0 0-1.2-4.7l-.4-.1a4 4 0 0 0-1 2.7l-.3 2.2"/>
<path d="M200.4 228.6h.1M200.4 228.1h.1M200.4 228.7v.2M200.4 228.7h-3.9M200.4 228.1h-3.9M200.4 227.7l.2 .6M200.4 228.6h.2v.4M200.4 228.9l.2 .1M200.4 228.6l-3.9 .1M200.4 227.7v.1M200.4 227.7l-3.9 .2M200.4 228.9l-3.9 .1"/>
<path d="M200.4 228.1l.2 .2M200.4 227.8v.3M200.4 228.1l-3.9 .1M200.4 227.8l-3.9 .1M200.4 229.5v.3M200.4 229.5l-3.9 .1M200.4 227l.2 .7M200.4 227h-3.9M200.4 229.8h.1M200.4 229.5h.1M200.4 227.2v.1M200.4 229.8h-3.9"/>
<path d="M200.4 229.5h-3.9M200.4 227.3l.2 .4M200.4 227v.2M200.4 227.3h-3.9M200.4 227.2l-3.9 .1M200.5 230.3v.1M200.5 230.4v.2M200.5 230.4h-3.9M200.5 230.3h-3.9M200.5 226.5v.1M200.5 227.2h.1M200.5 226.6l.1 .6"/>
<path d="M200.5 226.6h-3.9M200.5 226.5h-3.9M200.6 226.3v.9M200.6 226.3h-4M200.6 226.3h.1M200.6 228.3l-4 .1M200.6 229h-4.1M200.6 226.3l-.1 .2M200.6 229.3l-.2 .5M200.6 231h.1M200.6 227.7h-4M200.6 230.4h.1"/>
<path d="M200.6 229.3h-4M200.6 229.3l-.2 .2M200.6 231v.2M200.6 231l-3.9 .1M200.6 231h-3.9M200.6 229.9l-.1 .7M200.6 231.2h.1M200.6 225.9v.1M200.6 226.7h.1M200.6 229.9h-3.9M200.6 229.9l-.1 .4M200.6 231.2l-3.9 .1"/>
<path d="M200.6 226l.1 .7M200.6 226h-3.9M200.6 225.9h-3.9M200.7 225.8v.9M200.7 231.2l-4 .1M200.7 225.7l-4 .1M200.7 225.8l-.1 .1M200.7 230.4v.8M200.7 230.4l-.1 .6M200.7 231.5v.1M200.7 230.8h.1M200.7 231.6l.1 .1"/>
<path d="M200.7 231.6h-3.9M200.7 231.5l-3.9 .1M200.8 225.5v.1M200.8 226.3h.1M200.8 225.6v.7M200.8 225.6h-3.9M200.8 225.5h-3.9M200.8 230.8v.9M200.8 231.7h.1M200.8 231.7h-3.9M200.8 230.8l-.1 .7M200.8 225.4v.9"/>
<path d="M200.8 225.4l-3.9 .1M200.8 225.4v.1M200.9 231.8v.1M200.9 226.2h.1M200.9 231.1h.1M200.9 231.8l-3.9 .1M200.9 231.9v.1M200.9 231.1v.7M200.9 231.9h-3.9M200.9 225.3v.9M200.9 225.3l.1 .1M200.9 232h-3.9"/>
<path d="M200.9 225.3l-3.9 .1M200.9 231.9h.1M201 226.2h-.1M201 225.4h.1M201 231.2h.1M201 231.1l-.1 .8M201 225.4v.8M201 231.9l.1 .1M201 231.2v.7M201.1 225.4h.1M201.1 225.4v.8M201.1 225.4l-.1 .8"/>
<path d="M201.1 232h.1M201.1 231.9h.1M201.1 231.2v.8M201.1 232l-4 .1M201.2 225.6h.1M201.2 231.2v.7M201.2 231.9h.1M201.3 225.6h.1M201.3 225.6v.6M201.3 231.6h.1M201.3 226.1h.1M201.3 225.6l-.1 .6"/>
<path d="M201.3 231.5h.1M201.3 231.2l.1 .3M201.4 231.5v.1M201.4 231.2v.4M201.4 226.1h.1M201.4 226.1v.1M205.7 226.2l.1-.1a1.38 1.38 0 0 1 .5 1.5l.1 1.5a2.47 2.47 0 0 1-.5 2 8.5 8.5 0 0 1-.2-4.9zM205.9 226.1l-4.9 .1M206 231.1l-5 .1M309.6 221.3l.9 .1M309.6 221.3l.1 .1 .8 .2M309.8 221.2l-.2 .1"/>
<path d="M310.5 221.4l-.6-8.4 6.6 1 .6 8.4 .7 .1M310.5 221.4v.2M310.6 221.3h.2M310.8 221.3l-.3 .1M310.8 221.3v.2l-.3 .1M316.9 222.4l.8 .1M316.9 222.4v.2l.9 .1M317.1 222.4h-.2M317.7 222.5l.1 .2M317.9 222.4l.2 .1M318.1 222.5h-.4M318.1 222.5v.2h-.3"/>
<path d="M28.7 243.1h-.2v3h1.1M28.7 243.1v3h.9M28.7 243.1h.9v.2M29 245.8h.4M29.6 245.8v.3M45.2 242.6v.1M45.8 242.7h.5zM47.1 242.7h2.7M47.1 242.7h-1.9M47.1 242.7l.1 2.4h.4M47.6 242.7v2.4M47.6 245.1l-18.6 .7"/>
<path d="M48.7 242.7h.5zM49.6 242.5v.2M49.6 242.5l-4.4 .1M49.6 242.5l.2 .2M49.8 242.7h-2.2M158.1 241.3l.1 7.2M161.4 241.3l-3.2 7.2M171.4 241.2l10.3 7M171.8 248.3l-18.8 17.2v2.5M175.3 248.2l-22.3 19.8M175.8 248.2l-22.3 19.8h-.5M181.6 241l.1 7.2"/>
<path d="M181.7 248.2l-23.5 .3M191.1 240.9l-141.5 1.6M191.1 240.9v.1M191.1 241h2.4M191.1 241h1.5M191.1 241l-9.5 .4M191.8 241h.5zM193 243.4l-11.3 .5M193 243.4h.5M193.5 241v2.4M193.5 243.4l-11.8 .5M194.6 241h.5z"/>
<path d="M195.5 240.9h-4.4M195.5 240.9v.1M195.5 241h-2.5v2.4M195.5 241h.2M195.5 240.9h.1M195.7 241v-.1h-.7l-149.8 1.7M195.7 241h-2.2M152.6 265.3v3.2M153.2 265.3h-.8v3.2h1.4v-.9"/>
<circle cx="155.4" cy="32.3" r=".5"/>
<circle cx="171.5" cy="22.5" r=".49"/>
<circle cx="177.2" cy="31.9" r=".5"/>
<circle cx="180.9" cy="39.2" r=".25"/>
<circle cx="183.2" cy="37.8" r=".24"/>
<circle cx="123.2" cy="52.1" r=".51"/>
<circle cx="139.3" cy="42.2" r=".5"/>
<circle cx="338.7" cy="58.1" r="2.5"/>
<circle cx="91" cy="71.8" r=".5"/>
<circle cx="107.1" cy="62" r=".5"/>
<circle cx="332" cy="66.6" r=".65"/>
<circle cx="332.5" cy="62.9" r=".66"/>
<circle cx="333.7" cy="70" r=".65"/>
<circle cx="334.9" cy="60" r=".65"/>
<circle cx="336.8" cy="72" r=".66"/>
<circle cx="340.6" cy="71.9" r=".66"/>
<circle cx="343.8" cy="69.9" r=".66"/>
<circle cx="344.7" cy="62.7" r=".65"/>
<circle cx="345.3" cy="66.4" r=".65"/>
<circle cx="74.9" cy="81.7" r=".49"/>
<circle cx="42.7" cy="101.4" r=".49"/>
<circle cx="48.4" cy="110.8" r=".5"/>
<circle cx="55" cy="116.5" r=".25"/>
<circle cx="57.5" cy="114.9" r=".25"/>
<circle cx="337.2" cy="159.8" r=".16"/>
<circle cx="341.5" cy="154.6" r=".16"/>
<circle cx="342.7" cy="157.6" r=".16"/>
<circle cx="324" cy="175.4" r=".16"/>
<circle cx="328.4" cy="170.2" r=".17"/>
<circle cx="330.7" cy="176.1" r=".16"/>
<circle cx="332.8" cy="165" r=".16"/>
<circle cx="335" cy="170.9" r=".16"/>
<circle cx="339.4" cy="165.7" r=".16"/>
<circle cx="350" cy="163" r=".1"/>
<circle cx="350.6" cy="162.2" r=".09"/>
<circle cx="306.5" cy="196.1" r=".16"/>
<circle cx="307.6" cy="199.1" r=".17"/>
<circle cx="315.3" cy="185.8" r=".16"/>
<circle cx="317.5" cy="191.7" r=".16"/>
<circle cx="319.6" cy="180.6" r=".16"/>
<circle cx="321.9" cy="186.5" r=".16"/>
<circle cx="308.8" cy="202.1" r=".16"/>
<circle cx="315.7" cy="203.6" r=".09"/>
<circle cx="316.3" cy="202.7" r=".07"/>
</g>
<text font-size="8.5" x="349.6" y="279.7">Assem1</text>
<g font-size="5.3">
<text x="41" y="9">8</text>
<text x="88.5" y="9">7</text>
<text x="138.5" y="9">6</text>
<text x="188.5" y="9">5</text>
<text x="238.5" y="9">4</text>
<text x="288.5" y="9">3</text>
<text x="338.5" y="9">2</text>
<text x="386" y="9">1</text>
<text x="16.2" y="30.8">F</text>
<text x="411.2" y="30.8">F</text>
<text x="16.1" y="75">E</text>
<text x="411.1" y="75">E</text>
<text x="15.5" y="125">D</text>
<text x="410.5" y="125">D</text>
<text x="15.4" y="175">C</text>
<text x="410.4" y="175">C</text>
<text x="16" y="225">B</text>
<text x="411" y="225">B</text>
<text x="15.5" y="269.3">A</text>
<text x="410.5" y="269.3">A</text>
<text x="41" y="291">8</text>
<text x="88.5" y="291">7</text>
<text x="138.5" y="291">6</text>
<text x="188.5" y="291">5</text>
<text x="238.5" y="291">4</text>
<text x="288.5" y="291">3</text>
<text x="338.5" y="291">2</text>
<text x="386" y="291">1</text>
</g>
<g font-size="4.7" fill="#808080">
<text x="93" y="17.6">3211.20 mm</text>
<text x="392.2" y="61.6" transform="rotate(-90 392.2 61.6)">1554.50 mm</text>
<text x="237.1" y="97.7" transform="rotate(-90 237.1 97.7)">2378.65 mm</text>
<text x="329.2" y="148.2" transform="rotate(-1 329.2 148.2)">1516 mm</text>
</g>
<text font-size="3.9" x="400.9" y="275.5">A3</text>
<g font-size="2">
<text x="230.6" y="234.6">UNLESS OTHERWISE SPECIFIED:</text>
<text x="230.6" y="237.1">DIMENSIONS ARE IN MILLIMETERS</text>
<text x="230.6" y="239.6">SURFACE FINISH:</text>
<text x="264.4" y="234.6">FINISH:</text>
<text x="311.3" y="234.5">DEBURR AND</text>
<text x="311.3" y="237">BREAK SHARP</text>
<text x="311.3" y="239.5">EDGES</text>
<text x="342.6" y="236">DO NOT SCALE DRAWING</text>
<text x="383.3" y="236.2">REVISION</text>
<text x="230.6" y="242.1">TOLERANCES:</text>
<text x="232.2" y="244.6">LINEAR:</text>
<text x="232.2" y="247.1">ANGULAR:</text>
<text x="244.3" y="252">NAME</text>
<text x="260" y="251.9">SIGNATURE</text>
<text x="277.2" y="251.9">DATE</text>
<text x="330.1" y="251.9">TITLE:</text>
<text x="230.6" y="256.1">DRAWN</text>
<text x="230.9" y="260.3">CHK'D</text>
<text x="230.4" y="264.4">APPV'D</text>
<text x="231.1" y="268.8">MFG</text>
<text x="231.5" y="273">Q.A</text>
<text x="285.6" y="272.5">MATERIAL:</text>
<text x="330" y="272.5">DWG NO.</text>
<text x="285.6" y="285.5">WEIGHT:</text>
<text x="330.1" y="285.6">SCALE:1:50</text>
<text x="374.5" y="285.6">SHEET 1 OF 1</text>
</g>
</svg>
